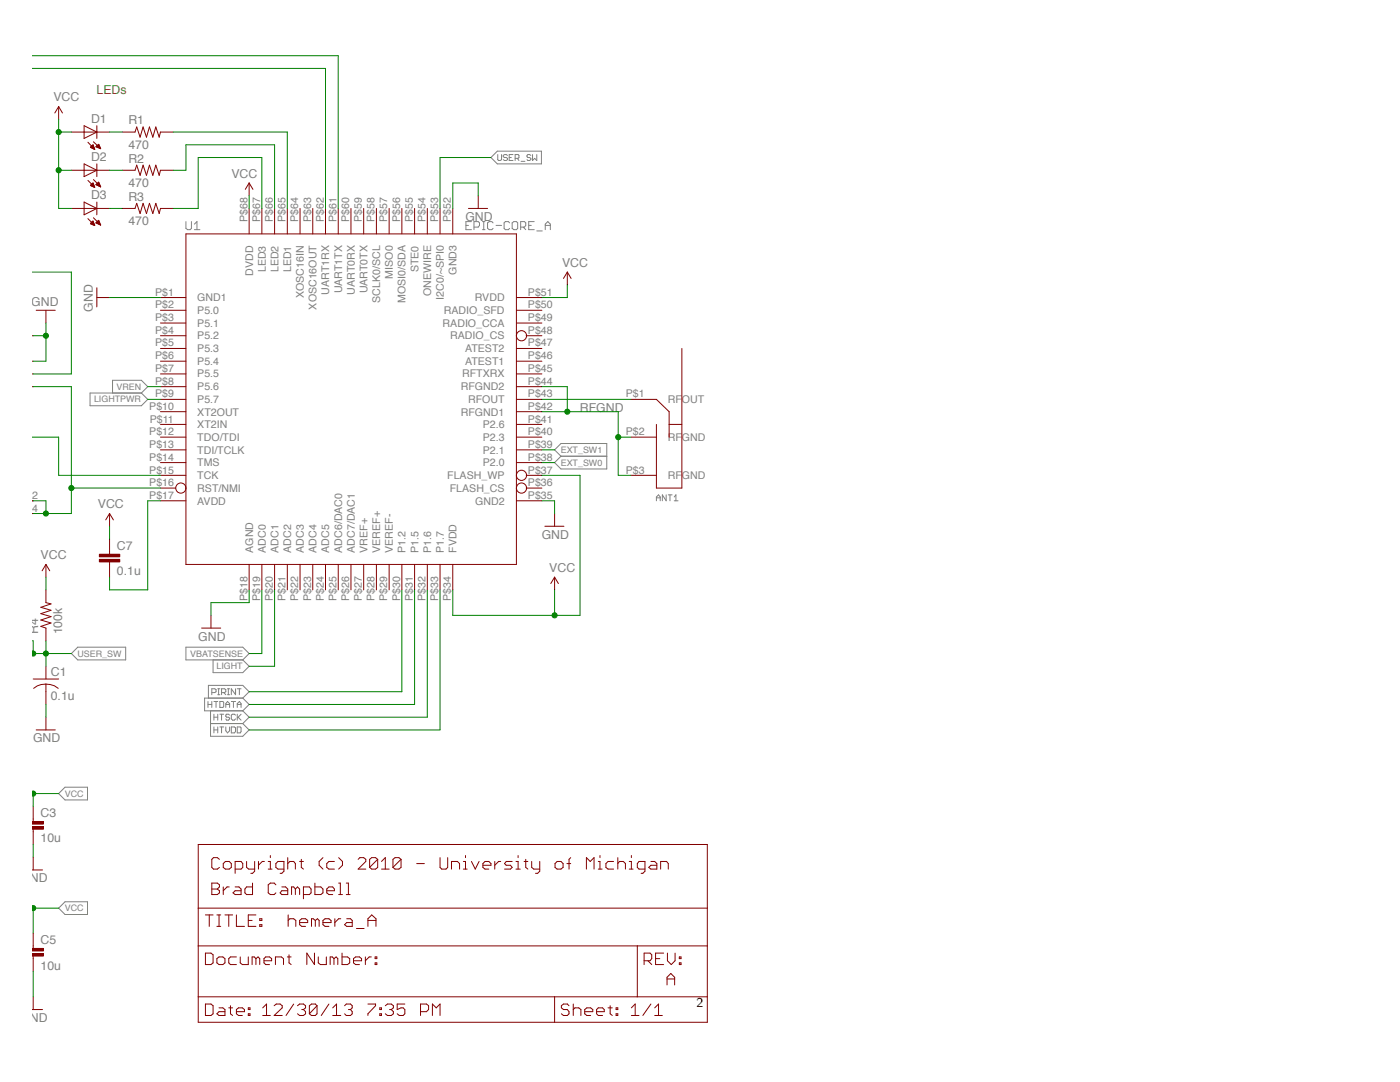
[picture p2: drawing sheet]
<svg xmlns="http://www.w3.org/2000/svg" width="279mm" height="216mm" viewBox="0 0 279 216" stroke-linecap="round" stroke-linejoin="round" font-family="sans-serif">
<g fill="none" stroke="#808080" stroke-width=".2">
<path d="M98 31.4l1.3-1.2h8.8v2.5h-8.8zM99.3 30.8v1.1l.2 .1 .6-.1v-1.1M101.3 31l-.3-.2-.6 .2v.3l.9 .3v.3l-.3 .1-.6-.1M101.6 31.4h.4M102.4 30.8h-.8v1.2h.8M102.8 31.6h.6l.2-.2v-.4l-.2-.2h-.6v1.2M103.2 31.6l.4 .4M104 32.2h.8M105.9 31l-.2-.2h-.4l-.1 .2v.3l.7 .3v.3l-.2 .1h-.4l-.1-.1M106.3 30.8v1.2l.4-.4 .4 .4v-1.2M37.1 44.2v1.4l.3 .2h.6l.2-.2v-1.4M38.8 45.8h1.1"/>
<path d="M38.8 44.7l.5-.5v1.6M93 45h.5M94.1 44.2h-1.1v1.6h1.1M94.6 45.3h.8l.3-.3v-.5l-.3-.3h-.8v1.6M96.3 44.2h.5M96.3 45.8h.5M96.5 44.2v1.6M98.4 44.5l-.3-.3h-.5l-.3 .3v1.1l.3 .2h.5l.3-.2M99 45h1.1M101.7 44.5l-.2-.3h-.6l-.3 .3v1.1l.3 .2h.6l.2-.2M102.2 44.5l.4-.3h.5l.2 .3v1.1l-.2 .2h-.5l-.4-.2zM103.9 45.3h.8l.2-.3v-.5l-.2-.3h-.8v1.6"/>
<path d="M104.4 45.3l.5 .5M105.5 45h.5M106.6 44.2h-1.1v1.6h1.1M107.1 46.1h1.1M108.8 45h1M108.8 45.8v-1.1l.5-.5 .5 .5v1.1M18 78.4h10.2l1.3 1.3-1.3 1.3h-10.2zM22.5 78.4v-2.5h5.7l1.3 1.3-1.3 1.2M110.7 89.8l1.3-1.3h9.1v5.1h-9.1l-1.3-1.3 1.3-1.3zM112 91h9.1M14.2 130.4l1.3-1.3h9.6v2.6h-9.6zM37.1 129.1h11.4l1.2 1.3-1.2 1.3h-11.4z"/>
<path d="M41.5 140v1.2M41.6 139.3v-2.5h6.9l1.2 1.2-1.2 1.3M42.3 140v1.2M42.3 138.2h.6l.2-.2v-.4l-.2-.2h-.6v1.2M42.5 131.7v2.5h6l1.2-1.3-1.2-1.2M42.7 140h.8M43.1 140v1.2M43.5 137.4h.4M43.5 138.6h.4M43.6 137.4v1.2M43.9 140h.6l.1 .1v.9l-.1 .2h-.6zM44.2 138.2h.6l.3-.2v-.4l-.3-.2h-.6v1.2"/>
<path d="M44.6 138.2l.5 .4M45.4 137.4h.4M45.4 138.6h.4M45.6 137.4v1.2M46.2 140h.8M46.6 140v1.2M47 137.4v1.2l-.8-1.2v1.2M47.3 137.4h.8M47.8 137.4v1.2M48.5 139.3l1.2 1.3-1.2 1.2M48.5 139.3h-7.7v2.5h7.7M11.7 158.3l1.3-1.2h4.5v2.5h-4.5z"/>
<path d="M41.5 140.6h.8M42 144.4h6.5M42 141.8v5.1h6.5l1.2-1.3-1.2-1.2M42.7 145.1v1.1M42.7 145.6h.8M42.7 142.5v1.2M42.7 143.1h.8M43.5 145.1v1.1M43.5 142.5v1.2M43.9 145.1h.7M43.9 142.5h.7M44.2 145.1v1.1"/>
<path d="M44.2 142.5v1.2M45.1 145.1v.7l.3 .4 .4-.4v-.7M45.1 141.2v-.8l.3-.4 .4 .4v.8M45.1 140.6h.7M45.8 142.7l-.2-.2h-.4l-.1 .2 .1 .4 .6 .2-.2 .4h-.4l-.1-.3M46.2 145.1h.6l.2 .1v.8l-.2 .2h-.6zM47 142.7l-.2-.2-.6 .2v.7l.2 .3h.4l.2-.3M47.3 141.2v-.8l.5-.4 .3 .4v.8M47.3 140.6h.8M47.3 145.1h.6l.2 .1v.8l-.2 .2h-.6zM47.3 142.5v1.2M47.5 143.1l.6 .6"/>
<path d="M48.1 142.5l-.8 .8M48.5 141.8l1.2 1.3-1.2 1.3M11.7 181.2l1.3-1.3h4.5v2.6h-4.5z"/>
</g>
<g fill="none" stroke="#820000" stroke-width=".2">
<path d="M11.7 21.3l.8 1.2M11.7 21.3l-.8 1.2M11.7 21.3v2.5M14.2 26.4h7.7M14.2 34h7.7M16.8 25.1l2.5 1.3-2.5 1.2zM16.8 32.7l2.5 1.3-2.5 1.2zM17.5 28.4l1.4 1.4M17.5 36l1.4 1.4M18.1 29.4l.8 .4M18.1 29.4l.5-.5 .3 .9M18.1 29.4h.6"/>
<path d="M18.1 37l.8 .4M18.1 37l.5-.5 .3 .9M18.1 37h.6M18.1 29.3h.6M18.1 29.2h.5M18.1 36.9h.6M18.1 36.9h.5M18.2 29.5h.6M18.2 29.1h.4M18.2 37.1h.6M18.2 36.8h.4M18.3 29.1h.3"/>
<path d="M18.3 36.7h.3M18.4 29.6h.4M18.4 37.2h.4M18.4 36.6h.2M18.5 29h.1M18.6 29.7h.2M18.6 37.3h.2M18.6 28.3l1.5 1.4M18.6 35.8l1.5 1.5M18.7 29.7h.2M18.7 37.4h.2M19.2 29.2h.7"/>
<path d="M19.2 36.9h.7M19.2 36.9l.9 .4M19.2 36.9l.5-.6 .4 1M19.2 29.1h.6M19.2 36.8h.6M19.3 25.1v2.5M19.3 32.7v2.5M19.3 29.3h.6M19.3 29.1h.5M19.3 36.9h.6M19.3 36.7h.5M19.4 36.6h.3"/>
<path d="M19.5 29.4h.4M19.5 29h.2M19.5 37h.4M19.6 28.9h.1M19.6 36.5h.1M19.7 29.5h.3M19.7 28.8l-.5 .5 .9 .4M19.7 28.8l.4 .9M19.7 28.8h.1M19.7 37.1h.3M19.7 36.4h.1M19.8 29.6h.2"/>
<path d="M19.8 37.2h.2M20 29.7h.1M20 37.3h.1M24.4 26.4h2.5l.4-1.1 .7 2.1 .6-2.1 .6 2.1 .6-2.1 .7 2.1 .6-2.1 .7 2.1 .2-1h2.6M24.4 34h2.5l.4-1 .7 2 .6-2 .6 2 .6-2 .7 2 .6-2 .7 2 .2-1h2.6M49.7 36.5v2.6M49.7 36.5l.8 1.3M49.7 36.5l-.7 1.3M95.4 39.1v2.5M14.2 41.6h7.7M16.8 40.3l2.5 1.3-2.5 1.3zM17.5 43.6l1.4 1.4"/>
<path d="M18.1 44.6l.8 .4M18.1 44.6h.6M18.1 44.5h.5M18.2 44.7h.6M18.2 44.4h.4M18.3 44.3h.3M18.4 44.8h.4M18.4 44.2h.2M18.5 44.1h.1M18.6 44.1l-.5 .5M18.6 44.1l.3 .9M18.6 44.9h.3"/>
<path d="M18.6 43.5l1.5 1.4M19.2 44.5h.7M19.2 44.5l.9 .4M19.2 44.5l.5-.5 .4 .9M19.2 44.4h.6M19.3 59.4h2.6M19.3 40.3v2.6M19.3 57.4v3.8M19.3 44.6h.6M19.3 44.3h.5M19.4 44.2h.3M19.5 44.6h.4"/>
<path d="M19.5 44.1h.2M19.7 44.7h.3M19.7 44h.1M19.8 44.8h.2M20 44.9h.1M24.4 41.6h2.5l.4-1 .7 2 .6-2 .6 2 .6-2 .7 2 .6-2 .7 2 .2-1h2.6M32 59.4h5.1M37.1 46.7h66v65.9h-66zM49.7 41.6v5.1M52.3 41.6v5.1M54.8 41.6v5.1M57.3 41.6v5.1"/>
<path d="M59.9 41.6v5.1M62.4 41.6v5.1M65 41.6v5.1M67.5 41.6v5.1M70 41.6v5.1M72.6 41.6v5.1M75.1 41.6v5.1M77.7 41.6v5.1M80.2 41.6v5.1M82.7 41.6v5.1M85.3 41.6v5.1M87.8 41.6v5.1"/>
<path d="M90.4 41.6v5.1M93.5 41.6h3.8M103.1 59.4h5M113.2 54.3l.8 1.3M113.2 54.3l-.7 1.3M113.2 54.3v2.5M7.2 61.9h3.8M9.2 61.9v2.6M32 61.9h5.1M32 64.5h5.1M32 67h5.1M32 69.5h5.1"/>
<path d="M32 72.1h5.1M32 74.6h5.1M32 77.2h5.1M32 79.7h5.1M103.1 61.9h5M103.1 64.5h5M103.1 69.5h5M103.1 72.1h5M103.1 74.6h5M103.1 77.2h5M103.1 79.7h5M105 67h3.1"/>
<path d="M125.9 79.7h5.1l2.5 2.4v5.1M136.1 69.5v27.9h-5.1v-12.7M6.4 99.9h.2M32 82.1h5.1M32 84.7h5.1M32 87.2h5.1M32 89.8h5.1M32 92.3h5.1M32 94.8h5.1M32 97.4h3.1M32 99.9h5.1M103.1 82.1h5"/>
<path d="M103.1 84.7h5M103.1 87.2h5M103.1 89.8h5M103.1 92.3h5M103.1 99.9h5M105 94.8h3.1M105 97.4h3.1M125.9 87.2h5.1M125.9 94.8h5.1M133.5 84.7h2.6M6.4 102.5h.2M9.2 112.6v2.6"/>
<path d="M9.2 117.7v2.5l1 .3-2.1 .7 2.1 .6-2.1 .6 2.1 .6-2.1 .7 2.1 .6-2.1 .7 1.1 .3v2.6M9.2 112.6l.7 1.3M9.2 112.6l-.8 1.3M21.9 102.5l.7 1.2M21.9 102.5l-.8 1.2M21.9 102.5v2.5M49.7 112.6v5.1M52.3 112.6v5.1M54.8 112.6v5.1M57.3 112.6v5.1M59.9 112.6v5.1M62.4 112.6v5.1"/>
<path d="M65 112.6v5.1M67.5 112.6v5.1M70 112.6v5.1M72.6 112.6v5.1M75.1 112.6v5.1M77.7 112.6v5.1M80.2 112.6v5.1M82.7 112.6v5.1M85.3 112.6v5.1M87.8 112.6v5.1M90.4 112.6v5.1M108.7 105h3.8"/>
<path d="M110.7 115.2l.7 1.2M110.7 115.2l-.8 1.2M110.7 102.5v2.5M110.7 115.2v2.5M6.6 135.5h5.1M9.2 136.5l1.7 .3 .7 .6M9.2 136.5l-1.7 .3-.8 .6M9.2 132.9v2.6M9.2 136.5v4.1M40.2 125.3h3.8M42.1 122.8v2.5M7.2 145.6h3.8"/>
<path d="M9.2 143.1v2.5M39.6 168.5h101.6v35.5h-101.6zM42.3 176.2h1.1l.4 .4v.4l-.4 .4 .4 .3v.5l-.4 .3h-1.1zM42.3 177.4h1.1M43.8 171.5l-.4-.4h-.8l-.3 .4v1.6l.3 .3h.8l.4-.3M44.6 177v1.5M45 171.9h.7l.5 .4v.8l-.5 .3h-.7l-.4-.3v-.8zM45.7 177h-.4l-.7 .7M46.9 173.4h1.2l.4-.3v-.8l-.4-.4h-1.2v2.4M46.9 177h.8l.4 .4v1.1h-1.2l-.4-.3 .4-.5h1.2M49.2 171.9v1.2l.4 .3h1.2M50.4 176.2v2.3h-1.2l-.3-.3v-.8l.3-.4h1.2"/>
<path d="M50.8 171.9v1.9l-.4 .5h-.3M51.6 171.9v1.5M52.8 171.9h-.5l-.7 .8M53.5 173.4h.8M53.5 171.9h.5v1.5M54 170.7v.4M55.1 176.6l-.4-.4h-.7l-.5 .4v1.6l.5 .3h.7l.4-.3M56.2 177h.8l.4 .4v1.1h-1.2l-.3-.3 .3-.5h1.2M56.7 173.4h-1.2l-.4-.3v-.8l.4-.4h1.2v1.9l-.5 .5h-.3M57.4 172.3l.4-.4h.8l.3 .4v1.1M57.4 171.1v2.3M58.9 177.4v1.1"/>
<path d="M58.9 177.4l-.3-.4h-.4v1.5M58.9 177.4l.5-.4 .4 .4v1.1M59.8 171.9h.8M60.1 171.5v1.6l.5 .3M60.6 178.5h1.1l.4-.3v-.8l-.4-.4h-1.1v2.3M62.8 176.2v2.3h1.2l.5-.3v-.8l-.5-.4h-1.2M64.5 171.1l-.8 .8v.8l.8 .7M65.2 177.7h1.5v-.3l-.3-.4h-.8l-.4 .4v.8l.4 .3h.8M66.7 171.9h-1.1l-.4 .4v.8l.4 .3h1.1M67.6 171.1l.7 .8v.8l-.7 .7M67.6 176.2h.3v2.3M67.6 178.5h.7"/>
<path d="M69.1 176.2h.4v2.3M69.1 178.5h.8M71.5 171.5l.3-.4h.8l.4 .4v.4l-1.5 1.5h1.5M75.4 171.5l-.4-.4h-.8l-.4 .4v1.6M75.4 171.5v1.6l-.4 .3h-.8l-.4-.3M75.4 171.5l-1.6 1.6M76.1 173.4h1.6M76.1 171.9l.8-.8v2.3M80 171.5l-.4-.4h-.8l-.4 .4v1.6M80 171.5v1.6l-.4 .3h-.8l-.4-.3M80 171.5l-1.6 1.6M83.2 172.3h1.5"/>
<path d="M87.8 171.1v2l.4 .3h.8l.3-.3v-2M90.1 173.4v-1.5h1.2l.4 .4v1.1M92.5 173.4h.7M92.5 171.9h.4v1.5M92.9 170.7v.4M94.1 171.9l.7 1.5 .8-1.5M96.4 172.7h1.6v-.4l-.4-.4h-.8l-.4 .4v.8l.4 .3h.8M98.7 171.9v1.5M99.9 171.9h-.4l-.8 .8M102.2 171.9h-1.2l-.3 .4 .3 .4h.9l.3 .4-.3 .3h-1.2M103 173.4h.8M103 171.9h.4v1.5"/>
<path d="M103.4 170.7v.4M104.6 171.9h.7M104.9 171.5v1.6l.4 .3M106.1 171.9v1.2l.4 .3h1.2M107.7 171.9v1.9l-.4 .5h-.4M110.8 172.3l.4-.4h.8l.4 .4v.8l-.4 .3h-.8l-.4-.3zM113.1 172.3h.8M113.9 171.1l-.3 .4v1.9M117 173.4v-2.3l.8 .8 .8-.8v2.3M119.4 173.4h.8M119.4 171.9h.3v1.5M119.7 170.7v.4"/>
<path d="M122.4 171.9h-1.1l-.4 .4v.8l.4 .3h1.1M123.3 172.3l.3-.4h.8l.4 .4v1.1M123.3 171.1v2.3M125.6 173.4h.7M125.6 171.9h.4v1.5M126 170.7v.4M128.7 173.4h-1.2l-.3-.3v-.8l.3-.4h1.2v1.9l-.4 .5h-.3M129.9 171.9h.8l.4 .4v1.1h-1.2l-.4-.3 .4-.4h1.2M131.8 173.4v-1.5h1.2l.4 .4v1.1M6.6 188.7v.6M6.6 190.8v.5M39.6 188.7h101.6"/>
<path d="M39.6 198.9h101.6M39.6 181.2h101.6M41 190.2h1.1l.4 .3v1.6l-.4 .4h-1.1zM41 182.6h1.5M41.8 182.6v2.2M43.3 191.3l.4-.4h.8l.4 .4v.8l-.4 .4h-.8l-.4-.4zM43.3 182.6h.7M43.3 184.8h.7M43.7 182.6v2.2M44.9 182.6h1.5M45.7 182.6v2.2M47.2 182.6v2.2h1.6"/>
<path d="M47.2 190.9h-1.2l-.3 .4v.8l.3 .4h1.2M47.9 190.9v1.2l.5 .4h1.2v-1.6M49.6 183.7h.7M51.1 182.6h-1.5v2.2h1.5M51.1 191.3l-.4-.4h-.4v1.6M51.1 191.3l.4-.4 .3 .4v1.2M51.1 191.3v1.2M51.8 183.3h.5v.4h-.5zM51.8 184.5h.5v.3h-.5zM52.7 191.7h1.5v-.4l-.4-.4h-.8l-.3 .4v.8l.3 .4h.8M55 192.5v-1.6h1.2l.4 .4v1.2M57.3 190.9h.8"/>
<path d="M57.5 183.7l.3-.4h.8l.4 .4v1.1M57.5 182.6v2.2M57.7 190.5v1.6l.4 .4M59.8 184.1h1.6v-.4l-.4-.4h-.8l-.4 .4v.8l.4 .3h.8M62.8 190.2v2.3l-1.6-2.3v2.3M62.9 183.7l.5-.4 .3 .4v1.1M62.9 183.7l-.4-.4h-.3v1.5M62.9 183.7v1.1M63.5 190.9v1.2l.4 .4h1.2v-1.6M64.5 184.1h1.6v-.4l-.5-.4h-.7l-.4 .4v.8l.4 .3h.7M66.7 191.3l-.4-.4h-.4v1.6M66.7 191.3v1.2"/>
<path d="M66.7 191.3l.4-.4 .3 .4v1.2M66.8 183.3v1.5M68 183.3h-.4l-.8 .8M68.3 190.2v2.3h1.1l.4-.4v-.8l-.4-.4h-1.1M69.2 183.3h.8l.3 .4v1.1h-1.1l-.4-.3 .4-.4h1.1M70.5 191.7h1.7v-.4l-.5-.4h-.7l-.5 .4v.8l.5 .4h.7M71.1 185.3h1.6M72.9 190.9v1.6M73.4 184.8v-1.5l.8-.7 .8 .7v1.5M73.4 183.7h1.6M74.1 190.9h-.4l-.8 .8M74.9 192.1h.3v.4h-.3z"/>
<path d="M74.9 190.9h.3v.4h-.3zM110.7 198.9v5.1M127.2 188.7v10.2M128.5 191.7h1.2l.4-.4v-.8l-.4-.3h-1.2v2.3M129.3 191.7l.8 .8M130.8 191.3h.9M132.4 190.2h-1.6v2.3h1.6M133.1 196.5v-1.5l.8-.8 .7 .8v1.5M133.1 195.3h1.5M133.2 190.2v1.5l.8 .8 .7-.8v-1.5M135.6 192.1h.3v.4h-.3zM135.6 190.9h.3v.4h-.3z"/>
<path d="M41 200.3h1.1l.4 .4v1.6l-.4 .3h-1.1zM43.7 201.1h.8l.4 .3v1.2h-1.2l-.4-.3 .4-.4h1.2M45.7 201.1h.7M46 200.7v1.6l.4 .3M47.2 201.9h1.6v-.5l-.4-.3h-.8l-.4 .3v.9l.4 .3h.8M49.6 202.3h.3v.3h-.3zM49.6 201.1h.3v.3h-.3zM52.4 202.6h1.6M52.4 201.1l.8-.8v2.3M54.7 200.7l.4-.4h.8l.4 .4v.4l-1.6 1.5h1.6M58.6 200.3l-1.5 2.3M59.4 200.7l.4-.4h.8l.4 .4v.4l-.4 .3"/>
<path d="M60.2 201.4h.4M60.6 201.4l.4 .5v.4l-.4 .3h-.8l-.4-.3M63.3 200.7v1.6l-.4 .3h-.7l-.5-.3M63.3 200.7l-.4-.4h-.7l-.5 .4v1.6M63.3 200.7l-1.6 1.6M65.6 200.3l-1.5 2.3M66.4 202.6h1.6M66.4 201.1l.8-.8v2.3M68.8 200.7l.3-.4h.9l.3 .4v.4l-.3 .3M69.5 201.4h.5M70 201.4l.3 .5v.4l-.3 .3h-.9l-.3-.3M73.4 200.3h1.6v.4l-1.6 1.6v.3"/>
<path d="M75.8 202.3h.3v.3h-.3zM75.8 201.1h.3v.3h-.3zM76.9 200.7l.4-.4h.8l.4 .4v.4l-.4 .3M77.7 201.4h.4M78.1 201.4l.4 .5v.4l-.4 .3h-.8l-.4-.3M80.8 200.3h-1.5v1.1l.7-.3h.5l.3 .3v.9l-.3 .3h-.8l-.4-.3M83.9 201.9h1.2l.4-.5v-.7l-.4-.4h-1.2v2.3M86.3 202.6v-2.3l.8 .8 .7-.8v2.3M113.6 200.7l-.4-.4h-.7l-.5 .4v.4l.5 .3h.7l.4 .5v.4l-.4 .3h-.7l-.5-.3M114.4 201.4l.3-.3h.8l.4 .3v1.2M114.4 200.3v2.3M116.7 201.9h1.6v-.5l-.4-.3h-.8l-.4 .3v.9l.4 .3h.8"/>
<path d="M119.1 201.9h1.5v-.5l-.4-.3h-.8l-.3 .3v.9l.3 .3h.8M121.3 201.1h.9M121.8 200.7v1.6l.4 .3M123 201.1h.3v.3h-.3zM123 202.3h.3v.3h-.3zM126 202.6h1.5M126 201.1l.8-.8v2.3M129.9 200.3l-1.6 2.3M130.7 202.6h1.5M130.7 201.1l.7-.8v2.3"/>
<circle cx="104.1" cy="67" r="1.02"/>
<circle cx="36.1" cy="97.4" r="1.02"/>
<circle cx="104.1" cy="97.4" r="1.02"/>
<circle cx="104.1" cy="94.8" r="1.02"/>
</g>
<path d="M6.4 190.2h2.2v.6h-2.2z" fill="#820000"/>
<path d="M6.4 190.3h2.3v.5h-2.3" fill="none" stroke="#820000" stroke-width=".2"/>
<path d="M6.4 189.2h2.2v.5h-2.2z" fill="#820000"/>
<path d="M6.6 163.4v.5M6.6 165.5v.5M6.4 189.3h2.3v.5h-2.3M6.6 186.2v2.5M6.6 191.3v2.5M6.6 198.9v2.5M6.4 201.4h2.1" fill="none" stroke="#820000" stroke-width=".2"/>
<path d="M6.4 164.9h2.2v.5h-2.2z" fill="#820000"/>
<path d="M6.4 165h2.3v.5h-2.3" fill="none" stroke="#820000" stroke-width=".2"/>
<path d="M6.4 163.9h2.2v.5h-2.2z" fill="#820000"/>
<path d="M6.4 77.2h.2M6.4 74.6h.2M6.4 72.1h.2M6.4 67h.2M21.9 110.1v.5M21.9 112.1v.5M6.4 163.9h2.3v.5h-2.3M6.4 173.6h2.1M6.6 160.9v2.5M6.6 166v2.5M6.6 171v2.6" fill="none" stroke="#820000" stroke-width=".2"/>
<path d="M19.8 111.6h4.1v.5h-4.1z" fill="#820000"/>
<path d="M19.8 111.6h4.1v.5h-4.1z" fill="none" stroke="#820000" stroke-width=".2"/>
<path d="M19.8 110.6h4.1v.5h-4.1z" fill="#820000"/>
<path d="M19.8 110.6h4.1v.5h-4.1zM21.9 107.5v2.6M21.9 112.6v2.6" fill="none" stroke="#820000" stroke-width=".2"/>
<path d="M6.4 11.1h61.1v30.5M11.7 23.8v17.8h2.5M11.7 26.4h2.5M11.7 34h2.5M49.7 39.1v2.5M113.2 56.8v2.6h-5.1M6.4 87.2h5.3v7.6h20.3" fill="none" stroke="#008100" stroke-width=".2"/>
<circle cx="11.7" cy="26.3" r=".51" fill="#008100"/>
<circle cx="11.7" cy="26.4" r=".51" fill="none" stroke="#008100" stroke-width=".2"/>
<circle cx="11.7" cy="34" r=".51" fill="#008100"/>
<g fill="none" stroke="#008100" stroke-width=".2">
<path d="M108.1 94.8h7.7v28h-25.4v-5.1M9.2 115.2v2.5M110.7 117.7v5.1"/>
<circle cx="11.7" cy="34" r=".51"/>
</g>
<circle cx="110.7" cy="122.8" r=".51" fill="#008100"/>
<g fill="none" stroke="#008100" stroke-width=".2">
<path d="M6.4 181.2h5.3M6.6 181.2v5"/>
<circle cx="110.7" cy="122.8" r=".51"/>
</g>
<path d="M6.4 180.7a.5 .5 0 0 1 .7 .5 .5 .5 0 0 1-.7 .4z" fill="#008100"/>
<path d="M6.4 158.3h5.3M6.6 158.3v2.6M6.4 180.8a.51 .51 0 0 1 .7 .4 .51 .51 0 0 1-.7 .5" fill="none" stroke="#008100" stroke-width=".2"/>
<path d="M6.4 157.9a.5 .5 0 0 1 .7 .4 .5 .5 0 0 1-.7 .5z" fill="#008100"/>
<g fill="none" stroke="#008100" stroke-width=".2">
<path d="M6.4 13.7h58.6v27.9M21.9 26.4h2.5M21.9 34h2.5M34.6 26.4h22.7v15.2M34.6 34h2.5v-5.1h17.7v12.7M95.4 39.1v-2.6h-5v5.1M6.4 54.3h7.8v20.3h-7.6M21.9 41.6h2.5M34.6 41.6h5v-10.2h12.7v10.2M6.6 67h2.6M9.2 64.5v7.6h-2.6M108.1 99.9h2.6v2.6"/>
<path d="M21.9 105v2.5M49.7 117.7v2.5h-7.6v2.6M6.4 157.9a.51 .51 0 0 1 .7 .4 .51 .51 0 0 1-.7 .5"/>
</g>
<circle cx="9.1" cy="67" r=".51" fill="#008100"/>
<g fill="none" stroke="#008100" stroke-width=".2">
<path d="M21.9 59.4h10.1M6.6 77.2h7.6v25.3h-7.6M6.6 99.9h2.6v2.6M14.2 97.4h17.8M9.2 140.6v2.5M6.6 168.5v2.5M6.6 193.8v5.1"/>
<circle cx="9.2" cy="67" r=".51"/>
</g>
<circle cx="14.2" cy="97.4" r=".51" fill="#008100"/>
<circle cx="14.2" cy="97.4" r=".51" fill="none" stroke="#008100" stroke-width=".2"/>
<circle cx="9.1" cy="102.4" r=".51" fill="#008100"/>
<g fill="none" stroke="#008100" stroke-width=".2">
<path d="M108.1 79.7h17.8M108.1 77.2h5.1v4.9M108.1 82.1h15.3v12.7h2.5M123.4 87.2h2.5"/>
<circle cx="9.2" cy="102.5" r=".51"/>
</g>
<circle cx="113.2" cy="82.1" r=".51" fill="#008100"/>
<circle cx="113.2" cy="82.1" r=".51" fill="none" stroke="#008100" stroke-width=".2"/>
<circle cx="123.4" cy="87.2" r=".51" fill="#008100"/>
<g fill="none" stroke="#008100" stroke-width=".2">
<path d="M29.5 77.2h2.5M108.1 89.8h2.6M80.2 117.7v20.3h-30.5M82.7 117.7v22.9h-33M85.3 117.7v25.4h-35.6M87.8 117.7v27.9h-38.1M6.4 127.9h.2v2.5M6.4 130.4h7.8M9.2 127.9v5"/>
<circle cx="123.4" cy="87.2" r=".51"/>
</g>
<path d="M6.4 129.9a.5 .5 0 0 1 .7 .5 .5 .5 0 0 1-.7 .4z" fill="#008100"/>
<path d="M6.4 130a.51 .51 0 0 1 .7 .4 .51 .51 0 0 1-.7 .5" fill="none" stroke="#008100" stroke-width=".2"/>
<circle cx="9.1" cy="130.4" r=".51" fill="#008100"/>
<g fill="none" stroke="#008100" stroke-width=".2">
<path d="M98 31.4h-10.2v10.2M29.5 79.7h2.5M32 99.9h-2.5v17.8h-7.6v-2.5M108.1 92.3h2.6M52.3 117.7v12.7h-2.6M54.8 117.7v15.2h-5.1"/>
<circle cx="9.2" cy="130.4" r=".51"/>
</g>
<path d="M131 99.9v-.7l.4-.5 .4 .5v.7M131 99.3h.8M132.9 98.7v1.2l-.7-1.2v1.2M133.4 98.7h.7M133.7 98.7v1.2M134.6 99.2l.3-.5v1.2M134.6 99.9h.7" fill="none" stroke="#808080" stroke-width=".2"/>
<text font-size="2.7" x="139" y="200.9">2</text>
<g font-size="2.5" fill="#808080">
<text x="10.6" y="20.2">VCC</text>
<text x="18.2" y="24.6">D1</text>
<text x="25.6" y="29.6">470</text>
<text x="25.6" y="24.8">R1</text>
<text x="18.2" y="32.2">D2</text>
<text x="25.6" y="32.5">R2</text>
<text x="46.2" y="35.5">VCC</text>
<text x="18.2" y="39.8">D3</text>
<text x="25.6" y="37.2">470</text>
<text x="25.6" y="40.1">R3</text>
<text x="25.6" y="44.9">470</text>
<text x="92.9" y="44.1">GND</text>
<text x="112.2" y="53.2">VCC</text>
<text x="6.2" y="61.1">GND</text>
<text x="18.5" y="62.2" transform="rotate(-90 18.5 62.2)">GND</text>
<text x="115.7" y="82.2">RFGND</text>
<text x="19.5" y="101.5">VCC</text>
<text x="108.1" y="107.5">GND</text>
<text x="8.1" y="111.6">VCC</text>
<text x="23.3" y="109.7">C7</text>
<text x="23.3" y="114.8">0.1u</text>
<text x="109.6" y="114.1">VCC</text>
<text x="7.6" y="126.6" transform="rotate(-90 7.6 126.6)">R4</text>
<text x="12.4" y="126.6" transform="rotate(-90 12.4 126.6)">100k</text>
<text x="39.6" y="127.9">GND</text>
<text x="10.1" y="134.8">C1</text>
<text x="10.1" y="139.7">0.1u</text>
<text x="6.6" y="148.2">GND</text>
<text x="8.1" y="163">C3</text>
<text x="8.1" y="168.1">10u</text>
<text x="4" y="176.1">GND</text>
<text x="8.1" y="188.4">C5</text>
<text x="8.1" y="193.5">10u</text>
<text x="4" y="204">GND</text>
</g>
<text font-size="2.5" fill="#808100" x="19.3" y="18.7">LEDs</text>
<g font-size="2.1" fill="#808080">
<text x="49.4" y="44.3" transform="rotate(-90 49.4 44.3)">P$68</text>
<text x="51.9" y="44.3" transform="rotate(-90 51.9 44.3)">P$67</text>
<text x="54.5" y="44.3" transform="rotate(-90 54.5 44.3)">P$66</text>
<text x="57" y="44.3" transform="rotate(-90 57 44.3)">P$65</text>
<text x="59.5" y="44.3" transform="rotate(-90 59.5 44.3)">P$64</text>
<text x="62.1" y="44.3" transform="rotate(-90 62.1 44.3)">P$63</text>
<text x="64.6" y="44.3" transform="rotate(-90 64.6 44.3)">P$62</text>
<text x="67.1" y="44.3" transform="rotate(-90 67.1 44.3)">P$61</text>
<text x="69.7" y="44.3" transform="rotate(-90 69.7 44.3)">P$60</text>
<text x="72.2" y="44.3" transform="rotate(-90 72.2 44.3)">P$59</text>
<text x="74.8" y="44.3" transform="rotate(-90 74.8 44.3)">P$58</text>
<text x="77.3" y="44.3" transform="rotate(-90 77.3 44.3)">P$57</text>
<text x="79.8" y="44.3" transform="rotate(-90 79.8 44.3)">P$56</text>
<text x="82.4" y="44.3" transform="rotate(-90 82.4 44.3)">P$55</text>
<text x="84.9" y="44.3" transform="rotate(-90 84.9 44.3)">P$54</text>
<text x="87.4" y="44.3" transform="rotate(-90 87.4 44.3)">P$53</text>
<text x="90" y="44.3" transform="rotate(-90 90 44.3)">P$52</text>
<text x="31" y="59">P$1</text>
<text x="50.5" y="55" transform="rotate(-90 50.5 55)">DVDD</text>
<text x="53" y="54.3" transform="rotate(-90 53 54.3)">LED3</text>
<text x="55.6" y="54.3" transform="rotate(-90 55.6 54.3)">LED2</text>
<text x="58.1" y="54.3" transform="rotate(-90 58.1 54.3)">LED1</text>
<text x="60.6" y="59.5" transform="rotate(-90 60.6 59.5)">XOSC16IN</text>
<text x="65.7" y="58.8" transform="rotate(-90 65.7 58.8)">UART1RX</text>
<text x="68.3" y="58.5" transform="rotate(-90 68.3 58.5)">UART1TX</text>
<text x="70.8" y="58.8" transform="rotate(-90 70.8 58.8)">UART0RX</text>
<text x="73.3" y="58.5" transform="rotate(-90 73.3 58.5)">UART0TX</text>
<text x="78.4" y="55.6" transform="rotate(-90 78.4 55.6)">MISO0</text>
<text x="83.5" y="54.3" transform="rotate(-90 83.5 54.3)">STE0</text>
<text x="86" y="59" transform="rotate(-90 86 59)">ONEWIRE</text>
<text x="88.6" y="59.8" transform="rotate(-90 88.6 59.8)">I2C0/~SPI0</text>
<text x="91.1" y="54.8" transform="rotate(-90 91.1 54.8)">GND3</text>
<text x="105.4" y="59">P$51</text>
<text x="31" y="61.5">P$2</text>
<text x="31" y="64">P$3</text>
<text x="39.4" y="60.1">GND1</text>
<text x="39.4" y="62.6">P5.0</text>
<text x="39.4" y="65.2">P5.1</text>
<text x="63.2" y="61.8" transform="rotate(-90 63.2 61.8)">XOSC16OUT</text>
<text x="75.9" y="60.4" transform="rotate(-90 75.9 60.4)">SCLK0/SCL</text>
<text x="81" y="60.5" transform="rotate(-90 81 60.5)">MOSI0/SDA</text>
<text x="88.3" y="65.2">RADIO_CCA</text>
<text x="88.6" y="62.6">RADIO_SFD</text>
<text x="94.8" y="60.1">RVDD</text>
<text x="105.4" y="64">P$49</text>
<text x="105.4" y="61.5">P$50</text>
<text x="31" y="66.6">P$4</text>
<text x="31" y="69.1">P$5</text>
<text x="31" y="71.7">P$6</text>
<text x="39.4" y="67.7">P5.2</text>
<text x="39.4" y="70.2">P5.3</text>
<text x="89.9" y="67.7">RADIO_CS</text>
<text x="92.8" y="70.2">ATEST2</text>
<text x="105.4" y="71.7">P$46</text>
<text x="105.4" y="69.1">P$47</text>
<text x="105.4" y="66.6">P$48</text>
<text x="31" y="74.2">P$7</text>
<text x="31" y="76.7">P$8</text>
<text x="39.4" y="72.8">P5.4</text>
<text x="39.4" y="75.3">P5.5</text>
<text x="39.4" y="77.9">P5.6</text>
<text x="92" y="77.9">RFGND2</text>
<text x="92.2" y="75.3">RFTXRX</text>
<text x="92.8" y="72.8">ATEST1</text>
<text x="105.4" y="76.7">P$44</text>
<text x="105.4" y="74.2">P$45</text>
<text x="29.8" y="81.8">P$10</text>
<text x="31" y="79.3">P$9</text>
<text x="39.4" y="80.4">P5.7</text>
<text x="39.4" y="82.9">XT2OUT</text>
<text x="92" y="82.9">RFGND1</text>
<text x="93.4" y="80.4">RFOUT</text>
<text x="105.4" y="81.8">P$42</text>
<text x="105.4" y="79.3">P$43</text>
<text x="124.9" y="79.3">P$1</text>
<text x="133.3" y="80.4">RFOUT</text>
<text x="29.8" y="86.9">P$12</text>
<text x="29.8" y="89.4">P$13</text>
<text x="29.9" y="84.4">P$11</text>
<text x="39.4" y="85.5">XT2IN</text>
<text x="39.4" y="88">TDO/TDI</text>
<text x="96.4" y="88">P2.3</text>
<text x="96.4" y="85.5">P2.6</text>
<text x="105.4" y="89.4">P$39</text>
<text x="105.4" y="86.9">P$40</text>
<text x="105.4" y="84.4">P$41</text>
<text x="124.9" y="86.9">P$2</text>
<text x="133.3" y="88">RFGND</text>
<text x="29.8" y="92">P$14</text>
<text x="29.8" y="94.5">P$15</text>
<text x="39.4" y="90.5">TDI/TCLK</text>
<text x="39.4" y="93.1">TMS</text>
<text x="39.4" y="95.6">TCK</text>
<text x="89.3" y="95.6">FLASH_WP</text>
<text x="96.4" y="93.1">P2.0</text>
<text x="96.4" y="90.5">P2.1</text>
<text x="105.4" y="94.5">P$37</text>
<text x="105.4" y="92">P$38</text>
<text x="124.9" y="94.5">P$3</text>
<text x="133.3" y="95.6">RFGND</text>
<text x="3.8" y="99.6">P$2</text>
<text x="29.8" y="97">P$16</text>
<text x="29.8" y="99.6">P$17</text>
<text x="39.4" y="98.2">RST/NMI</text>
<text x="39.4" y="100.7">AVDD</text>
<text x="89.8" y="98.2">FLASH_CS</text>
<text x="94.9" y="100.7">GND2</text>
<text x="105.4" y="99.6">P$35</text>
<text x="105.4" y="97">P$36</text>
<text x="3.8" y="102.1">P$4</text>
<text x="50.5" y="110.3" transform="rotate(-90 50.5 110.3)">AGND</text>
<text x="53" y="110.3" transform="rotate(-90 53 110.3)">ADC0</text>
<text x="55.6" y="110.3" transform="rotate(-90 55.6 110.3)">ADC1</text>
<text x="58.1" y="110.3" transform="rotate(-90 58.1 110.3)">ADC2</text>
<text x="60.6" y="110.3" transform="rotate(-90 60.6 110.3)">ADC3</text>
<text x="63.2" y="110.3" transform="rotate(-90 63.2 110.3)">ADC4</text>
<text x="65.7" y="110.3" transform="rotate(-90 65.7 110.3)">ADC5</text>
<text x="68.3" y="110.3" transform="rotate(-90 68.3 110.3)">ADC6/DAC0</text>
<text x="70.8" y="110.3" transform="rotate(-90 70.8 110.3)">ADC7/DAC1</text>
<text x="73.3" y="110.3" transform="rotate(-90 73.3 110.3)">VREF+</text>
<text x="75.9" y="110.3" transform="rotate(-90 75.9 110.3)">VEREF+</text>
<text x="78.4" y="110.3" transform="rotate(-90 78.4 110.3)">VEREF-</text>
<text x="80.9" y="110.3" transform="rotate(-90 80.9 110.3)">P1.2</text>
<text x="83.5" y="110.3" transform="rotate(-90 83.5 110.3)">P1.5</text>
<text x="86" y="110.3" transform="rotate(-90 86 110.3)">P1.6</text>
<text x="88.6" y="110.3" transform="rotate(-90 88.6 110.3)">P1.7</text>
<text x="91.1" y="110.3" transform="rotate(-90 91.1 110.3)">FVDD</text>
<text x="49.4" y="119.9" transform="rotate(-90 49.4 119.9)">P$18</text>
<text x="51.9" y="119.9" transform="rotate(-90 51.9 119.9)">P$19</text>
<text x="54.5" y="119.9" transform="rotate(-90 54.5 119.9)">P$20</text>
<text x="57" y="119.9" transform="rotate(-90 57 119.9)">P$21</text>
<text x="59.5" y="119.9" transform="rotate(-90 59.5 119.9)">P$22</text>
<text x="62.1" y="119.9" transform="rotate(-90 62.1 119.9)">P$23</text>
<text x="64.6" y="119.9" transform="rotate(-90 64.6 119.9)">P$24</text>
<text x="67.1" y="119.9" transform="rotate(-90 67.1 119.9)">P$25</text>
<text x="69.7" y="119.9" transform="rotate(-90 69.7 119.9)">P$26</text>
<text x="72.2" y="119.9" transform="rotate(-90 72.2 119.9)">P$27</text>
<text x="74.8" y="119.9" transform="rotate(-90 74.8 119.9)">P$28</text>
<text x="77.3" y="119.9" transform="rotate(-90 77.3 119.9)">P$29</text>
<text x="79.8" y="119.9" transform="rotate(-90 79.8 119.9)">P$30</text>
<text x="82.4" y="119.9" transform="rotate(-90 82.4 119.9)">P$31</text>
<text x="84.9" y="119.9" transform="rotate(-90 84.9 119.9)">P$32</text>
<text x="87.4" y="119.9" transform="rotate(-90 87.4 119.9)">P$33</text>
<text x="90" y="119.9" transform="rotate(-90 90 119.9)">P$34</text>
</g>
<g font-size="1.8" fill="#808080">
<text x="23.2" y="77.7">VREN</text>
<text x="18.8" y="80.3">LIGHTPWR</text>
<text x="111.9" y="90.4">EXT_SW1</text>
<text x="111.9" y="93">EXT_SW0</text>
<text x="15.5" y="131">USER_SW</text>
<text x="38" y="131">VBATSENSE</text>
<text x="43.2" y="133.6">LIGHT</text>
<text x="12.9" y="158.9">VCC</text>
<text x="12.9" y="181.8">VCC</text>
</g>
</svg>
